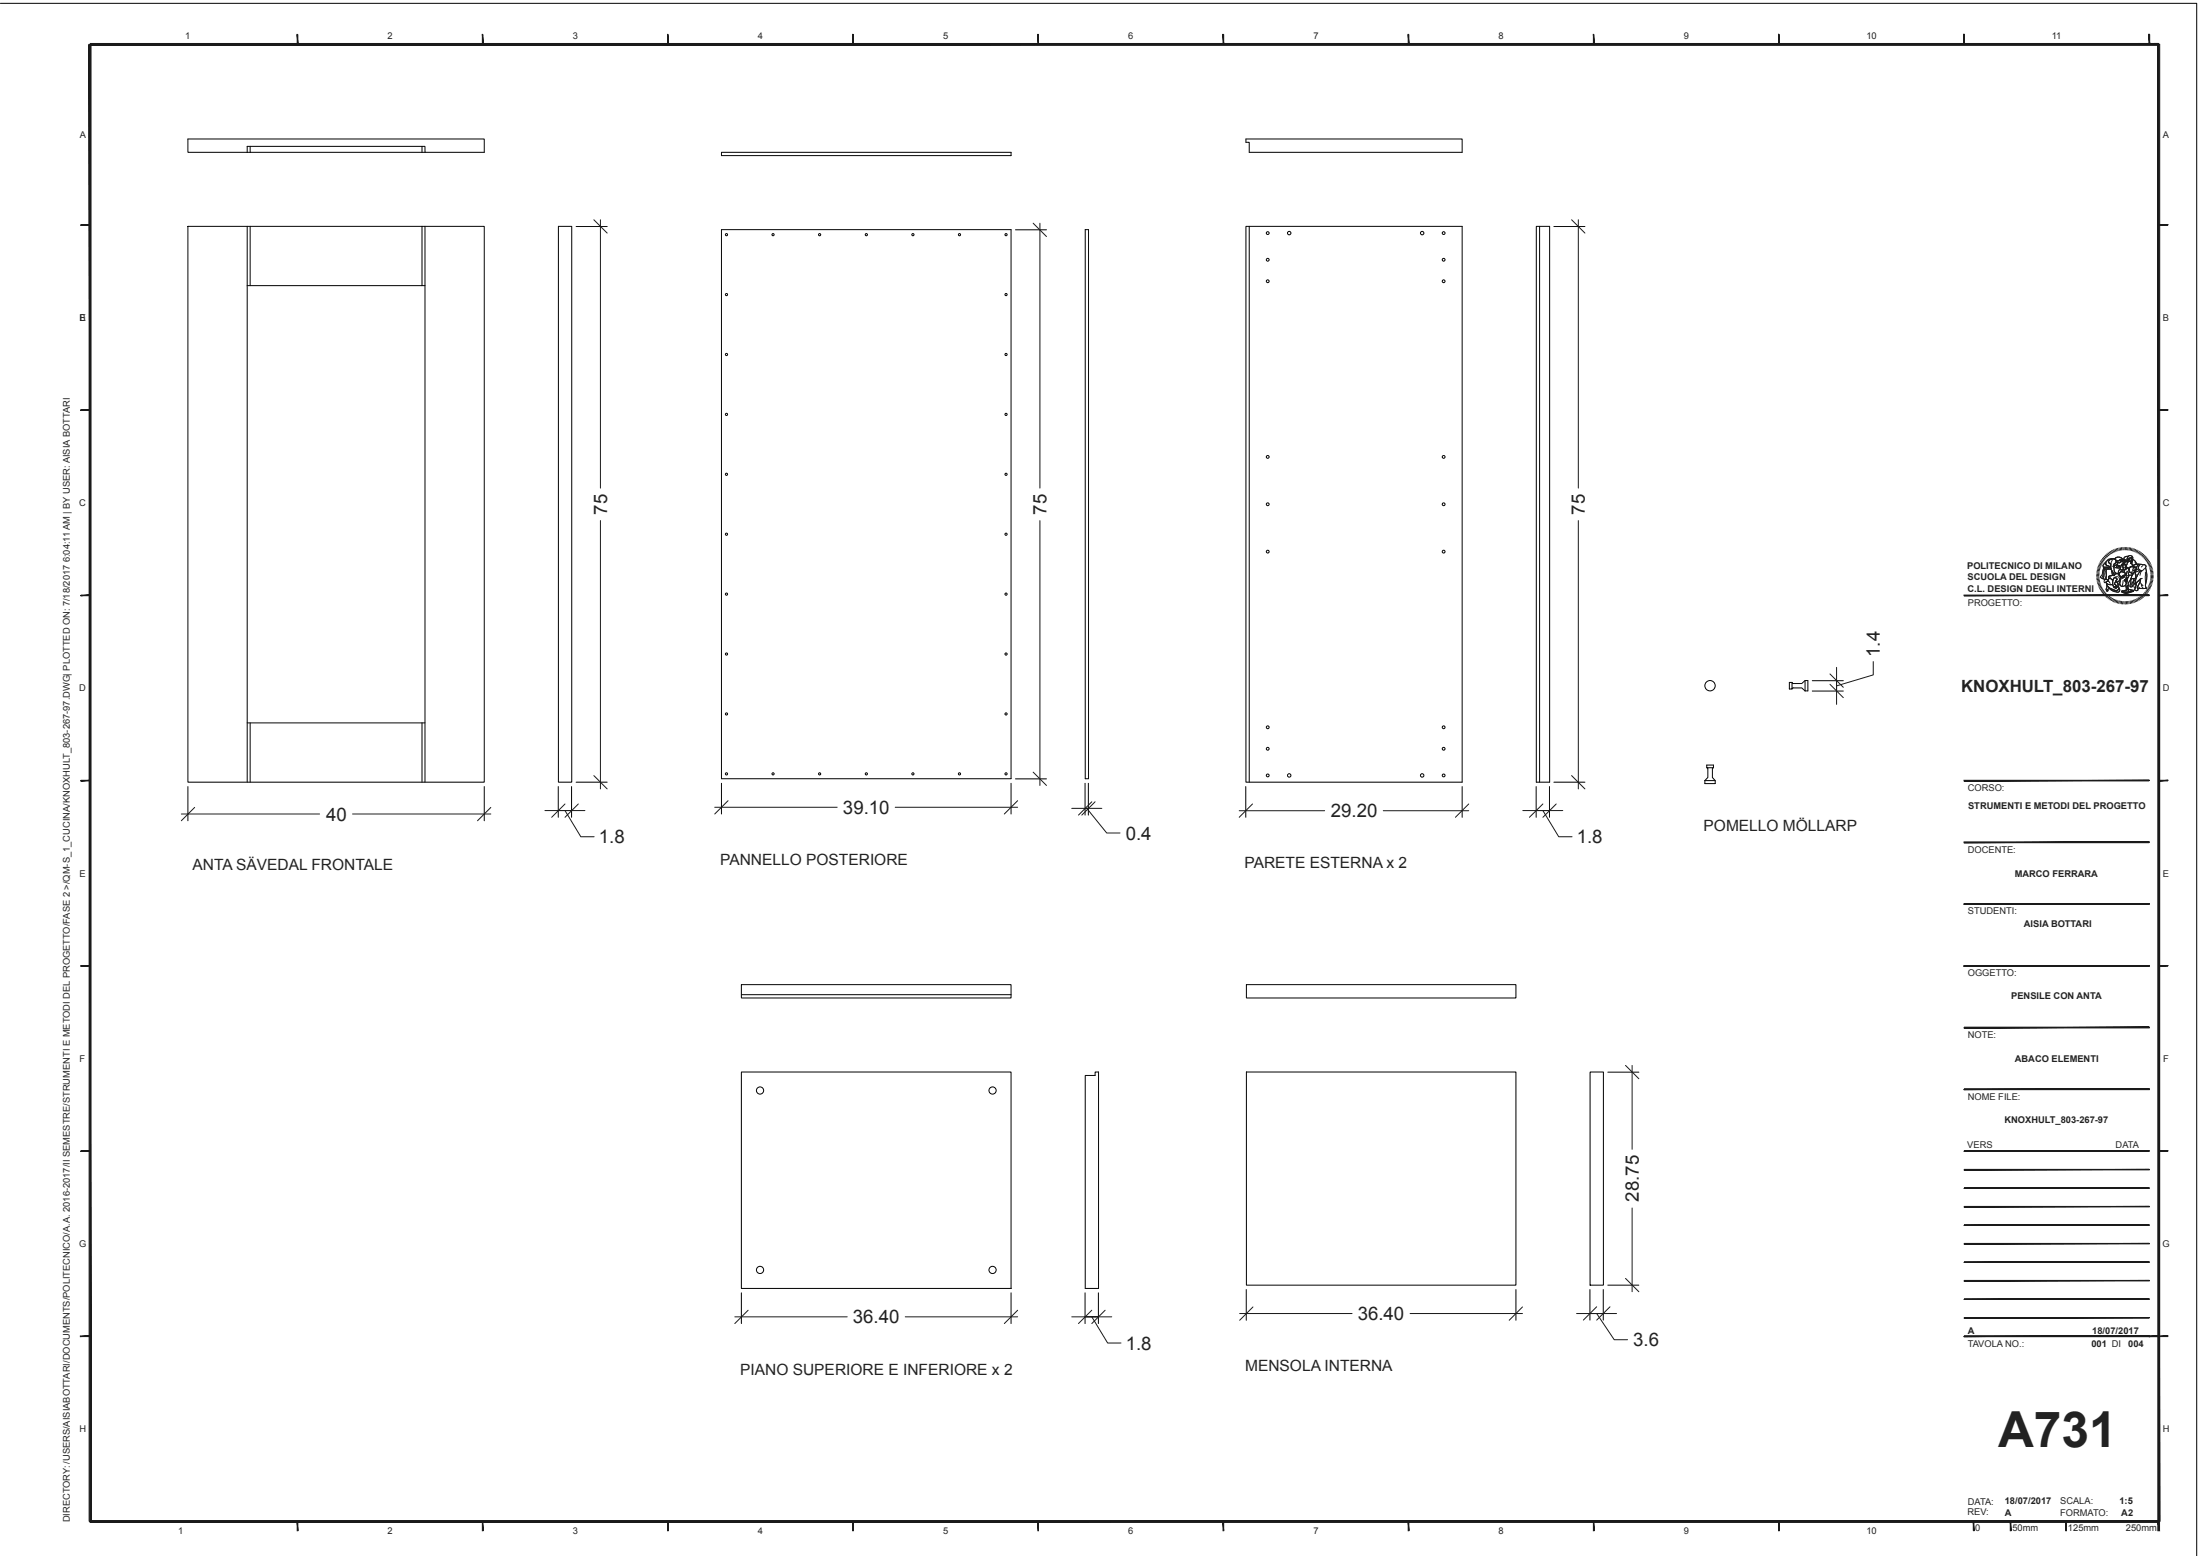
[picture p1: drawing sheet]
<svg xmlns="http://www.w3.org/2000/svg" width="594mm" height="420mm" viewBox="0 0 594 420" stroke-linecap="round" stroke-linejoin="round" font-family="sans-serif">
<g fill="none" stroke="#000" stroke-width=".27">
<path d="M50.7 37.5h80v3.6h-16v-1.6h-48v1.6h-16zM67.5 39.5v1.6M113.9 39.5v1.6M336.4 37.5h58.4v3.6h-57.5v-2.7h-.9zM66.7 41.1h48M194.8 41.1h78.2v.9h-78.2zM50.7 61.1h80v150h-80zM66.7 61.1v150M66.7 77.1h48M67.5 61.1v16M113.9 61.1v16M114.7 61.1v150"/>
<path d="M150.8 61.1h3.6v150h-3.6zM194.8 62h78.2v148.2h-78.2zM293 62h.9v148.2h-.9zM336.4 61.1h58.4v150h-58.4zM337.3 61.1v150M414.8 61.1h3.6v150h-3.6zM415.7 61.1v150M66.7 195.1h48M67.5 195.1v16M113.9 195.1v16M483.1 184.2h.7v1.8h-.7zM483.8 186l.3-.3h2.4l.9 .8"/>
<path d="M487.4 183.7h.7v2.8h-.7zM487.4 183.7l-.9 .8h-2.4l-.3-.3M460.3 210.7h2.8v.8h-2.8zM460.8 207.2l.3 .3v2.4l-.8 .8M460.8 206.5h1.8v.7h-1.8zM462.6 207.2l-.3 .3v2.4l.8 .8M200.2 265.8h72.8v3.6h-72.8zM200.2 268.5h72.8M336.5 265.8h72.8v3.6h-72.8zM200.2 289.4h72.8v58.4h-72.8zM293 290.3h2.7v-.9h.9v58.4h-3.6zM336.5 289.4h72.8v57.5h-72.8z"/>
<path d="M429.3 289.4h3.6v57.5h-3.6z"/>
<circle cx="196.2" cy="79.5" r=".3"/>
<circle cx="196.2" cy="63.3" r=".3"/>
<circle cx="208.7" cy="63.3" r=".3"/>
<circle cx="221.3" cy="63.3" r=".3"/>
<circle cx="233.9" cy="63.3" r=".3"/>
<circle cx="246.5" cy="63.3" r=".3"/>
<circle cx="259.1" cy="63.3" r=".3"/>
<circle cx="271.6" cy="79.5" r=".3"/>
<circle cx="271.6" cy="63.3" r=".3"/>
<circle cx="342.3" cy="75.9" r=".38"/>
<circle cx="342.3" cy="62.9" r=".38"/>
<circle cx="342.3" cy="70.1" r=".38"/>
<circle cx="348.1" cy="62.9" r=".47"/>
<circle cx="384" cy="62.9" r=".47"/>
<circle cx="389.8" cy="62.9" r=".38"/>
<circle cx="389.8" cy="70.1" r=".38"/>
<circle cx="389.8" cy="75.9" r=".38"/>
<circle cx="196.2" cy="95.7" r=".3"/>
<circle cx="271.6" cy="95.7" r=".3"/>
<circle cx="196.2" cy="111.9" r=".3"/>
<circle cx="271.6" cy="111.9" r=".3"/>
<circle cx="196.2" cy="128" r=".3"/>
<circle cx="271.6" cy="128" r=".3"/>
<circle cx="342.3" cy="136.1" r=".38"/>
<circle cx="342.3" cy="123.3" r=".38"/>
<circle cx="389.8" cy="123.3" r=".38"/>
<circle cx="389.8" cy="136.1" r=".38"/>
<circle cx="196.2" cy="144.2" r=".3"/>
<circle cx="271.6" cy="144.2" r=".3"/>
<circle cx="342.3" cy="148.9" r=".38"/>
<circle cx="389.8" cy="148.9" r=".38"/>
<circle cx="196.2" cy="160.4" r=".3"/>
<circle cx="196.2" cy="176.5" r=".3"/>
<circle cx="271.6" cy="160.4" r=".3"/>
<circle cx="271.6" cy="176.5" r=".3"/>
<circle cx="196.2" cy="192.7" r=".3"/>
<circle cx="271.6" cy="192.7" r=".3"/>
<circle cx="342.3" cy="196.3" r=".38"/>
<circle cx="389.8" cy="196.3" r=".38"/>
<circle cx="461.7" cy="185.1" r="1.4"/>
<circle cx="196.2" cy="208.9" r=".3"/>
<circle cx="208.7" cy="208.9" r=".3"/>
<circle cx="221.3" cy="208.9" r=".3"/>
<circle cx="233.9" cy="208.9" r=".3"/>
<circle cx="246.5" cy="208.9" r=".3"/>
<circle cx="259.1" cy="208.9" r=".3"/>
<circle cx="271.6" cy="208.9" r=".3"/>
<circle cx="342.3" cy="202.1" r=".38"/>
<circle cx="342.3" cy="209.3" r=".38"/>
<circle cx="348.1" cy="209.3" r=".47"/>
<circle cx="384" cy="209.3" r=".47"/>
<circle cx="389.8" cy="209.3" r=".38"/>
<circle cx="389.8" cy="202.1" r=".38"/>
<circle cx="205.2" cy="294.4" r=".97"/>
<circle cx="268" cy="294.4" r=".97"/>
<circle cx="205.2" cy="342.8" r=".97"/>
<circle cx="268" cy="342.8" r=".97"/>
</g>
<g fill="#1a1a1a" stroke="#1a1a1a" stroke-width=".27">
<path d="M582.6 12v398.7h.5zM582.6 12h.5v398.7z"/>
<path d="M24.3 410.4v.5l558.6-.5zM24.3 410.9l558.6-.5v.5z"/>
<path d="M480.2 9.2l.2 2.5v-2.5zM480.2 9.2l.2 2.5h-.2z"/>
<path d="M530.2 9.2l.2 2.5v-2.5zM530.2 9.2l.2 2.5h-.2z"/>
<path d="M580.2 9.2l.2 2.5v-2.5zM580.2 9.2l.2 2.5h-.2z"/>
<path d="M21.8 110.8h2.5v-.2zM21.8 110.6h2.5l-2.5 .2z"/>
<path d="M582.9 260.8h2.5v-.2zM582.9 260.6h2.5l-2.5 .2z"/>
<path d="M582.9 210.8h2.5v-.2zM582.9 210.6h2.5l-2.5 .2z"/>
<path d="M582.9 160.8h2.5v-.2zM582.9 160.6h2.5l-2.5 .2z"/>
<path d="M582.9 110.8h2.5v-.2zM582.9 110.6h2.5l-2.5 .2z"/>
<path d="M582.9 60.8h2.5v-.2zM582.9 60.6h2.5l-2.5 .2z"/>
<path d="M582.9 360.8h2.5v-.2zM582.9 360.6h2.5l-2.5 .2z"/>
<path d="M582.9 310.8h2.5v-.2zM582.9 310.6h2.5l-2.5 .2z"/>
<path d="M430.2 410.7l.2 2.5v-2.5zM430.2 410.7l.2 2.5h-.2z"/>
<path d="M380.2 410.7l.2 2.5v-2.5zM380.2 410.7l.2 2.5h-.2z"/>
<path d="M480.2 410.7l.2 2.5v-2.5zM480.2 410.7l.2 2.5h-.2z"/>
<path d="M330.2 410.7l.2 2.5v-2.5zM330.2 410.7l.2 2.5h-.2z"/>
<path d="M280.2 410.7l.2 2.5v-2.5zM280.2 410.7l.2 2.5h-.2z"/>
<path d="M230.2 410.7l.2 2.5v-2.5zM230.2 410.7l.2 2.5h-.2z"/>
<path d="M180.2 410.7l.2 2.5v-2.5zM180.2 410.7l.2 2.5h-.2z"/>
<path d="M130.2 410.7l.2 2.5v-2.5zM130.2 410.7l.2 2.5h-.2z"/>
<path d="M80.2 410.7l.2 2.5v-2.5zM80.2 410.7l.2 2.5h-.2z"/>
</g>
<g fill="none" stroke="#1a1a1a" stroke-width=".27">
<path d="M566.1 155.4h.6M566.1 155.7h.6M566.1 154.7h.7M566.1 155h.7M566.1 154.3l.7 .1M566.2 153.9l.7 .2M566.3 153.6l.6 .2M566.4 153.3l.6 .1M566.5 152.9l.6 .2M566.6 152.6l.6 .2M566.7 152.2l.7 .3M566.8 156l-.7 .1"/>
<path d="M566.8 156.3l-.7 .1M566.9 156.7l-.7 .1M566.9 151.9l.6 .3M566.9 157l-.6 .2M567 157.3l-.6 .2M567.1 151.6l.6 .3M567.1 157.6l-.6 .2M567.2 157.9l-.6 .3M567.2 151.3l.6 .4M567.3 158.2l-.6 .3M567.5 151l.5 .4M567.5 158.5l-.6 .3"/>
<path d="M567.6 158.8l-.6 .3M567.7 150.7l.5 .4M567.8 159.1l-.6 .3M567.9 150.5l.5 .4M568 159.4l-.6 .3M568.1 150.2l.5 .4M568.2 159.6l-.6 .4M568.4 149.9l.5 .5M568.4 159.9l-.6 .4M568.6 149.7l.5 .5M568.9 149.4l.4 .6M569.2 149.2l.4 .6"/>
<path d="M569.5 149l.4 .6M569.8 148.9l.3 .5M570.1 148.6l.3 .7M570.4 148.5l.3 .6M570.7 148.3l.3 .7M571.1 148.2l.2 .7M571.4 148.1l.2 .6M571.7 148l.2 .6M572.1 154.8l.6-.5 .6 .1 .5 .3a.28 .28 0 0 1 .2 .4 .28 .28 0 0 1-.3 .2l-.7 .2a.44 .44 0 0 1-.5 .2 .44 .44 0 0 1-.3-.4zM572.1 147.9l.1 .7M572.5 147.8l.1 .7M572.5 155.7l.6 .4 .5-.3v-.4a.39 .39 0 0 0 .4-.3 .39 .39 0 0 0-.2-.4l-.6-.3-.6-.1-.5 .7h-.2l.3-1.1 .2-.3 1.3 .3 .5-.4v-.4l.6 .2v.5a.66 .66 0 0 1-.1 .9l.1 .8-.8 .7-.1 .4h-.3l.2 .3 .3-.1-.1 .4 .3-.2-.3 1.1h-.3a.81 .81 0 0 1-1.2-.1l-.4-.4 .3-.5 .2-1.1"/>
<path d="M572.8 147.8l.1 .7M572.9 159.6l2-.5 1.2 .3-2.1 .5zM573.2 147.8v.6M573.5 147.8v.6M573.8 147.8v.6M574 159.9l2.1-.5v.2l-2.1 .6zM574.1 156.1h.1M574.2 147.8v.6M574.4 158.2l.1-.1 .2 1.1-.3-.6-.3 .7zM574.6 147.8l-.1 .7M574.7 150h.5a.72 .72 0 0 1 .6 1l-.2 .9-.2 .3v-.8l.3-.4a.33 .33 0 0 0-.2-.4 .33 .33 0 0 0-.3 0 .96 .96 0 0 0-.6 1.1l-.3-.9zM574.8 153.3l.2-.2a1 1 0 0 1 1.3-.1 .51 .51 0 0 1 .5 .3 .51 .51 0 0 1 0 .6l-.4 .4a.67 .67 0 0 1-.9 .4l-.7-.6z"/>
<path d="M574.8 150.7l.4-.1a.31 .31 0 0 1 .4 0 .31 .31 0 0 1 .1 .4l-.3 .4a.45 .45 0 0 1-.7 0 .45 .45 0 0 1 .1-.7zM574.9 155.3l.8-.1-.5 1.2a1.76 1.76 0 0 0-.6 1.8h-.2l-.3 .6-.2-1zM575 147.8l-.2 .7M575.3 147.9l-.1 .7M575.4 156.3l.7-.2-.5 1.8a.35 .35 0 0 1 .1 .5 .35 .35 0 0 1-.5 0zM575.6 148l-.1 .6M575.7 152.7l.8-.3 1-.1-.6 1zM575.8 151l.6 .4 .6 .8-.4 .2a.6 .6 0 0 1-.9 0 .6 .6 0 0 1 0-.9zM576 148.1l-.2 .6M576.3 148.2l-.2 .6M576.4 154.2l.2 .1v.9a.66 .66 0 0 1 0 .8 .66 .66 0 0 1-.8 .2l-.5 .1 .4-1.1zM576.6 148.3l-.2 .6"/>
<path d="M576.8 157.2l1.2-.9-.4 1.3a1.19 1.19 0 0 0-.3 1.5l-.3 .3a.38 .38 0 0 1-.5 0 .38 .38 0 0 1 0-.5zM577 148.5l-.3 .6M577.3 148.6l-.3 .6M577.6 148.8l-.3 .6M577.8 152.4l.7 .1a.58 .58 0 0 1 .7 .1 .58 .58 0 0 1 .1 .7l.3 1.4v1.8a2.11 2.11 0 0 0 0 2.3h-2.5v-.5l.6-1.1 .3-.9-1.6 1.4 .1-.3a5.4 5.4 0 0 1 1.5-3.2l.3-.1a.92 .92 0 0 1-.9-.7 .92 .92 0 0 1 .4-1zM577.9 149l-.4 .5M578.2 149.2l-.4 .5M578.5 149.4l-.4 .5M578.8 149.6l-.5 .5M579 160l.5 .5M579 149.9l-.5 .4M579.2 159.8l.5 .4"/>
<path d="M579.3 150.1l-.5 .5M579.4 159.5l.5 .4M579.5 150.4l-.5 .4M579.6 159.2l.5 .4M579.7 150.7l-.5 .4M579.7 159l.6 .3M579.9 158.7l.6 .3M579.9 150.9l-.5 .5M580 158.4l.7 .3M580.2 151.2l-.6 .4M580.2 158.1l.6 .2M580.3 157.8l.6 .2"/>
<path d="M580.4 151.5l-.6 .4M580.4 157.5l.6 .2M580.5 157.2l.6 .1M580.5 151.9l-.6 .3M580.6 156.9l.6 .1M580.6 156.5l.7 .1M580.7 152.2l-.6 .3M580.7 156.2l.6 .1M580.7 155.6h.7M580.7 155.3h.7M580.7 155.9h.7M580.8 152.5l-.6 .2"/>
<path d="M581 152.8l-.7 .2M581 153.2l-.6 .2M581.2 153.5l-.7 .2M581.3 153.9l-.7 .1M581.3 154.2l-.7 .1M581.3 154.6l-.6 .1M581.4 154.9l-.7 .1M568.6 160.1l-.5 .5M568.8 160.4l-.5 .4M569.1 160.6l-.5 .5M569.3 160.8l-.4 .5M569.6 161l-.4 .5"/>
<path d="M569.8 161.2l-.4 .5M570.1 161.3l-.4 .6M570.4 161.5l-.4 .6M570.7 161.7l-.3 .6M571 161.8l-.3 .6M571.3 161.9l-.3 .7M571.6 162l-.2 .7M571.9 162.1l-.2 .7M572.2 162.2l-.2 .7M572.5 162.3l-.1 .7M572.8 162.3l-.1 .7M573.2 162.4l-.1 .6"/>
<path d="M573.5 162.4v.6M573.8 162.4v.7M574.1 162.4l.1 .6M574.4 162.4l.1 .6M574.8 162.3l.1 .7M575.1 162.2l.1 .7M575.4 162.2l.2 .6M575.7 162.1l.2 .6M576.1 162l.2 .6M576.3 161.9l.3 .6M576.6 161.8l.3 .6M576.9 161.6l.3 .6"/>
<path d="M577.2 161.4l.4 .6M577.5 161.3l.4 .6M577.8 161.1l.4 .5M578 160.9l.5 .5M578.3 160.7l.4 .5M578.5 160.5l.5 .5M578.8 160.2l.4 .5"/>
</g>
<path d="M573.6 156.6h.3l.1-.4 .5-.3-.4 1.3v-.4l-.3 .1zM574.1 156.1h.1" fill="none" stroke="#1a1a1a" stroke-width=".27"/>
<g fill="none" stroke="#1a1a1a" stroke-width=".27">
<path d="M160.3 59.3l3.6 3.6M162.1 59.3v72.5M424.3 59.3l3.6 3.6M426.1 59.3v72.5M279 60.3l3.6 3.5M280.8 60.3v71.5M162.1 140.5v72.4M280.8 140.5v71.5M426.1 140.5v72.4M568 153l.7 .1a.79 .79 0 0 0 1.2-.1l.1 .6h-.2a2.02 2.02 0 0 1-1.9-.3zM568 153v.5M568.1 153.5l-.3 .7v1.1l-.4 .8 .4 .1"/>
<path d="M568.2 152.1l.4-.3 .1 .8 1.1 .4a.7 .7 0 0 1-1.1 .1 .6 .6 0 0 1-.9-.5zM568.3 153.6h.6l-.3 .6v2.1l-.2 .1-.6-.2zM568.4 153.6l-.3 .4-.1 1.9a.33 .33 0 0 0 0 .4 .33 .33 0 0 0 .3 .1h.2M568.6 151.8l-.6 .5a.43 .43 0 0 0-.2 .5 .43 .43 0 0 0 .5 .3h.4a.74 .74 0 0 0 1.2-.1M568.6 157.2l.1 .2a1.52 1.52 0 0 0 1.6 .3h.1M568.7 151.5l.6-.5 1.3-.2a.96 .96 0 0 0-1.2 1.1l.6 .3-.1 .8-1.2-.5zM568.8 157.5a1.65 1.65 0 0 0 1.6 .2l.1 .5 .4 .3-.1 .2 .3-.3 .2 .4-.2-.5 .4 .4-.2-.5 .4 .2-.3-.4a.44 .44 0 0 1-.3-.7l.1-.4 .4 .2 .5 1.7a.76 .76 0 0 1-1.2 .5l-1.4-.7-.6-.6zM568.8 157.5v.5l.6 .5 2.1 1.1M568.8 153.6h.6a.66 .66 0 0 1 .9 .6l.3 .5-.1 .5-.5 .2a.48 .48 0 0 0-.5 .1 .48 .48 0 0 0-.2 .5l.2 .2-.3 .4-.5-.2-.1-2.2zM568.9 153.6l-.3 .6 .1 2.2M568.9 158.2l.8 .6 1.1 .4a.89 .89 0 0 0 1.2-.1l.2-.3a.64 .64 0 0 1-.1 .9 .64 .64 0 0 1-.9 0l-1-.3a.74 .74 0 0 0-1.1-.3l.1 .3a.22 .22 0 0 1-.3 .2 .22 .22 0 0 1-.2-.3zM568.9 158.2v.3a.7 .7 0 0 0 0 1.1l.3-.2-.2-.1 .1-.2a.62 .62 0 0 1 1 .2l.9 .4a.95 .95 0 0 0 1.3-.1v-.5l-.2-.3"/>
<path d="M569.2 156.6h-.1a.5 .5 0 0 0-.8-.1 .5 .5 0 0 0 .1 .8l.5-.4h.5l.4 .5M569.3 156.3l.3-.2a.92 .92 0 0 1 .9 .7 .92 .92 0 0 1-.5 1l-.7-.1a.44 .44 0 0 1-.6-.2 .44 .44 0 0 1 .3-.6h.3zM569.4 155.5l1.5-.3a.37 .37 0 0 1 .2-.3 .37 .37 0 0 1 .4 0l.6 .1 .2 .4a.96 .96 0 0 1 .1 1.2 .96 .96 0 0 1-1.2 .3l.1-.2a.4 .4 0 0 0 .3-.5 .4 .4 0 0 0-.5-.3l-.4 .2-.2 .5-.7-.5a.35 .35 0 0 1-.5-.1 .35 .35 0 0 1 .1-.5zM569.6 151.1h.1a.87 .87 0 0 1 1.1-.3 .87 .87 0 0 1 .5 1l-.8 1 .2 .4a1.44 1.44 0 0 0 .6 1.5l.2 .2a.54 .54 0 0 0-.7 .5l-.3-.3 .1-.4-.6-1.1v-1.4a.61 .61 0 0 1-.5-.9zM569.7 155.9l.8 .7M569.7 156a.62 .62 0 0 0-.4 .9M569.8 153l-1.1-.5-.2-.3 .1-.6 .7-.6 1.1-.2a.79 .79 0 0 1 .9 .6 .79 .79 0 0 1-.5 .9l-.3 .5 .2 .4a1.44 1.44 0 0 0 .6 1.5l.2 .1-.5 .1M570 153.6h-1.6a.68 .68 0 0 0-.7 .9l-.1 .5-.5 .8 .3 .3M570.1 153.9l.2 1.4M570.3 151.1l-.3 .9-.1 1.3 .7 1.4a.3 .3 0 0 0-.1 .6 .3 .3 0 0 0 .5-.2v-.1M570.5 155.2l-.5 .2a.48 .48 0 0 0-.5 .1 .48 .48 0 0 0-.2 .5l.2 .1M570.6 150.8a.96 .96 0 0 0-1.2 1.1l.5 .3"/>
<path d="M570.7 156.1a.44 .44 0 0 1 .6-.1 .44 .44 0 0 1 .1 .6l-.3 .7a.6 .6 0 0 0 .4 .8l.2 .3-.4-.2 .2 .4-.1 .1-.3-.4 .1 .5-.1-.4-.3 .3 .1-.2-.4-.5a2.37 2.37 0 0 1 .2-1.9zM570.7 156.1a.44 .44 0 0 1 .6-.1 .44 .44 0 0 1 .1 .6l-.3 .7a.6 .6 0 0 0 .4 .8l.2 .3-.4-.2 .2 .5-.4-.4 .2 .5-.2-.4-.3 .3-.1-.4a2.1 2.1 0 0 1 0-2.2zM570.8 152.2l.4-.3 .6-.1-.1 .6-1.2 .4zM570.9 152.7l.6-.3 .4 .3a.32 .32 0 0 0-.4 .2 .32 .32 0 0 0 .2 .4 .61 .61 0 0 1-.8-.6zM570.9 152.7a.58 .58 0 0 0 .8 .6M571 150.9l.8-.6 1.1 .4a.28 .28 0 0 1 .1 .4 .28 .28 0 0 1-.4 0l-.1-.1-.1 .2-.7 .2-.4-.1M571.1 150.6l.5-.2h.7l.6 .3a.26 .26 0 0 1 .2 .2 .26 .26 0 0 1-.3 .3l-.3-.2-.5 .4-.6-.1a.38 .38 0 0 1-.3-.3 .38 .38 0 0 1 0-.4zM571.3 151.2l.4 .2 .8-.4 .3 .2-.2 .5-.4 .3-.4-.2-.6 .1zM571.5 154.8l.7 .3M571.6 152.7h.9l-.3 .1a.33 .33 0 0 1-.1 .5 .33 .33 0 0 1-.5-.1zM571.6 157.1l.5 1.5a.74 .74 0 0 1-1 .8M571.6 152.4l.3 .2"/>
<path d="M571.7 152.2v.2l-1.1 .4M571.7 155.7l-.7 .2M571.8 151.8l-.3 .5M571.9 155.4l.8 .4M572 152.7h.5l-.3 .1a.34 .34 0 0 1-.2 .5 .34 .34 0 0 1-.4-.2 .34 .34 0 0 1 .3-.4l.1 .1h-.1M572 155.8a.71 .71 0 0 1 .2 .9 .71 .71 0 0 1-.9 .3M572.1 157.7l.8 .6M572.1 155v-.2l.5-.5 .7 .1 .5 .3a.31 .31 0 0 1 .2 .3 .31 .31 0 0 1-.3 .3l-1.2 .4M572.2 155.1l.4 .8-.1 .6-.3 .3M572.3 151.7l.1 .1M572.4 151.3l.2 .1M572.4 157l.1 1"/>
<path d="M572.4 153.6l-.4 .6-.1 .7M572.5 151.4h.1M572.5 155.6l1.2-.4-.1 .6-.5 .2-.5-.1zM572.5 156.5l-.2 .9-.4 .4M572.8 151.5l.8-.1a.28 .28 0 0 1 .2 .3 .28 .28 0 0 1-.4 .2zM572.8 151.2l-.2 .5-.4 .3-.4-.2-.6 .1M572.8 152.4l.5-.2h.5l.4 .9a.25 .25 0 0 1 0 .3 .25 .25 0 0 1-.4 .1l.2-.7-.2-.3a.42 .42 0 0 0-.6-.2 .42 .42 0 0 0 0 .7l.1 .3a.41 .41 0 0 1-.1 .6 .41 .41 0 0 1-.6-.2 .28 .28 0 0 1-.2-.3 .28 .28 0 0 1 .2-.2zM572.9 159.6l1.1 .3v.3l-1.1-.3zM572.9 159.6a5.7 5.7 0 0 1 3.2-.2l-2.1 .5zM573.1 152.3l.5-.1 .3 .4 .1 .9-.2 .3h-.6l.1-.5-.3-.7zM573.2 151.4a.4 .4 0 0 1 .6-.3 .4 .4 0 0 1 .1 .6h-.1M573.2 155.8l.1 .1"/>
<path d="M573.3 151.1a.53 .53 0 0 1 .7 .5l-.2 .1-.1-.3h-.5zM573.3 156.7l-.4 1.6 1.1-.2M573.3 155.5h.2M573.3 155.8h.1M573.4 155.5l-.1 .1M573.4 152.6h.1M573.5 152.5l-.2 .1M573.6 151.5l-.3-.1-.5 .1 .2 .1a.34 .34 0 0 0 .5 .3 .34 .34 0 0 0 .1-.5v.2M573.6 153.9v.6M573.7 155.3l-.3 .5a.41 .41 0 0 1-.4 .2 .41 .41 0 0 1-.3-.3M573.7 152.4l.2 .2-.1 .1M573.8 152.5a.42 .42 0 0 0-.6-.2 .42 .42 0 0 0 0 .7 .49 .49 0 0 1 0 .8 .49 .49 0 0 1-.8-.3l.3-1 .4-.3h.7l.4 .8a.27 .27 0 0 1 0 .5 .27 .27 0 0 1-.4-.2"/>
<path d="M573.9 152.9h-.1M573.9 152.7a.4 .4 0 0 1-.1 .6 .4 .4 0 0 1-.5-.1h-.1M573.9 153.6l-.2 .2-.5 .1M574 159.9v.3M574.1 151.6l.1-.1 .2 .4-.3 .8M574.1 156.7l-.1 .5 .3-.2M574.1 151.1l.2 .5M574.2 153.1l-.1-.4 .3-.8-.4-.6a.52 .52 0 0 1-.6-.6 .52 .52 0 0 1 .7-.4 .24 .24 0 0 1 .4-.2 .24 .24 0 0 1-.1 .4v1.3l.3-.6 .2 .4 .5-.2v.8l.1-.3 .5 .7-1.2 .7M574.3 156.4l-.1 .3-.1-.2M574.3 154.1l-.2 1.4M574.3 153.3l.4 .3M574.4 155.3l-.4 .4 .1 .4"/>
<path d="M574.5 155.9l-.5 .3-.1 .4h-.3l.2 .3 .3-.1M574.5 154.2l-.4 .9M574.6 150.2h-.5a.64 .64 0 0 0-.6 .7M574.7 151.2l.3 .4 .4-.2M574.7 150h.5a.72 .72 0 0 1 .6 1l-.2 .9-.2 .3 .3-1.3-.2-.4-.3 .1a.89 .89 0 0 0-.6 1.1l-.3-.8zM574.9 150.9l.2 .1M574.9 155.3l-1 2.5 .2 1 .4-.7 .2 1.4-.3-.9-.4 1 .1-.8M575 151.4h.1M575 154.3l-.3 .5 .1 .5 1-.2 .4-.5M575 151v.1M575 151.3h.1M575.3 151.1l.2 .1"/>
<path d="M575.4 151.2h.1M575.6 151.9l.3 .7M575.6 154.4h.1M575.7 155.2l-.7 1.6a.98 .98 0 0 0-.3 1.2l-.1 .3M575.8 154.4h-.3M575.8 151l.6 .4 .3 .6M575.8 154.7h.1M576.1 159.4v.2l-2.1 .6-1.1-.3v-.3M576.1 156.2l-.5 1.6a.32 .32 0 0 1 .1 .5 .32 .32 0 0 1-.5 .1 .32 .32 0 0 1 0-.5l.1-1.6M576.4 154l-.1 .4M576.4 153l.3 .1 .2 .4M576.4 151.9l.6 .4"/>
<path d="M576.5 156.1l-1.2 .2M576.6 157.5l-.2 .2 .3 .2M576.6 154.3v1.6l-.6 1.4 .1 1 .4 .5M576.9 153.3a1.15 1.15 0 0 1 1-1l.9 .1a.54 .54 0 0 1 .6 .4 .54 .54 0 0 1-.3 .6l-.3 .3a1.01 1.01 0 0 1-.9 .5 1.01 1.01 0 0 1-.9-.6l-.1-.1M576.9 153.5l-.6 .9a.54 .54 0 0 1-.5 .4 .54 .54 0 0 1-.5-.3 .68 .68 0 0 1-.3-1.2l.6-.3a.36 .36 0 0 1 .5 .2 .36 .36 0 0 1-.3 .5l.1 .1a.23 .23 0 0 0 0 .4 .23 .23 0 0 0 .4-.2l.2-.3v-.4l-.7-.4-.9 .4-.1 .5M576.9 155l.1 .6M577.4 154.2l-.9 .1M577.4 158.4l.6 .4M577.6 152.3l-1.2 .1-.7 .4M577.8 157.2l.8 .9M577.8 154.2a6.6 6.6 0 0 0-1.4 3.5l1.5-1.4 .5-.2M577.9 152.3a.93 .93 0 0 0-.5 1.1 .93 .93 0 0 0 .9 .7"/>
<path d="M578 156.3l-.4 1.3a1.19 1.19 0 0 0-.3 1.5l-.3 .3a.38 .38 0 0 1-.5 0 .38 .38 0 0 1 0-.5l.4-1.6M578.1 154.2l-.3 1.1M578.2 157.7l.1 .7 .5 .4M578.5 152.7l-.3 .3M579.3 154.4v3.3M579.3 153.3l.1 .1a10.2 10.2 0 0 1-.1 4.8l.3 .6h-2.4M505.8 178.6v3.6l-9.9 2.9M494.1 181.9l3.6 3.6M494.1 184.7l3.6 3.6M495.9 183.7v2.8v-2.8M495.9 180.1v3.6M495.9 186.5v3.6"/>
<path d="M49 219.7h37.3M52.6 217.9l-3.6 3.6M95.2 219.7h37.3M132.5 217.9l-3.6 3.6M147.1 218.8h3.6M150.7 218.8h3.6h-3.6M152.5 218.8l4.3 7.1h3.6M152.5 217l-3.6 3.6M154.3 218.8h3.6M156.1 217l-3.6 3.6M160.3 209.3l3.6 3.6M193 217.9h33"/>
<path d="M196.6 216.1l-3.6 3.6M241.7 217.9h33.1M274.8 216.1l-3.6 3.6M279 208.4l3.6 3.6M289.4 218.2h3.6M293.4 218.2l5.4 6.6h3.6M293.9 218.2h-.9h.9M293.9 218.2h3.6M294.8 216.4l-3.6 3.6M295.7 216.4l-3.6 3.6M334.6 218.8h23.1M338.2 217l-3.6 3.6"/>
<path d="M373.5 218.8h23.1M396.6 217l-3.6 3.6M411.2 218.8h3.6M414.8 218.8h3.6h-3.6M416.6 218.8l4.3 7.1h3.6M416.6 217l-3.7 3.6M418.4 218.8h3.6M420.2 217l-3.6 3.6M424.3 209.3l3.6 3.6M438.9 287.6l3.6 3.6M440.7 287.6v22.6M440.7 326.1v22.6"/>
<path d="M198.4 355.4h30.3M202 353.7l-3.6 3.6M244.4 355.4h30.4M274.8 353.7l-3.6 3.6M289.4 355.4h3.6M293 355.4h3.6h-3.6M294.8 355.4l4.3 7.1h3.6M294.8 353.7l-3.6 3.6M296.6 355.4h3.6M298.4 353.7l-3.6 3.6M334.7 354.6h30.4M338.3 352.8l-3.6 3.6"/>
<path d="M380.7 354.6h30.4M411.1 352.8l-3.6 3.6M425.7 354.6h3.6M429.3 354.6h3.6h-3.6M431.1 354.6l4.7 7h3.6M431.1 352.7l-3.6 3.6M432.9 354.6h3.6M434.7 352.7l-3.6 3.6M438.9 345.1l3.6 3.6"/>
</g>
<g fill="#1a1a1a" stroke="#1a1a1a" stroke-width=".27">
<path d="M580.3 360.8h2.5v-.2zM580.3 360.6h2.5l-2.5 .2z"/>
<path d="M530.3 360.6v.2l50-.2zM530.3 360.8l50-.2v.2z"/>
<path d="M530.3 360.6v.2l50-.2zM530.3 360.8l50-.2v.2z"/>
<path d="M530.3 355.7h50zM530.3 355.7h50z"/>
<path d="M530.3 350.6h50zM530.3 350.7l50-.1z"/>
<path d="M530.3 345.6h50zM530.3 345.7l50-.1z"/>
<path d="M530.3 340.6h50zM530.3 340.8l50-.2z"/>
<path d="M530.3 335.6h50zM530.3 335.8l50-.2z"/>
<path d="M530.3 330.6h50zM530.3 330.8l50-.2z"/>
<path d="M530.3 325.6h50zM530.3 325.8l50-.2z"/>
<path d="M530.3 320.6h50zM530.3 320.8l50-.2z"/>
<path d="M530.3 227.5h50v-.2zM530.3 227.3h50l-50 .2z"/>
<path d="M530.3 244.1h50v-.2zM530.3 243.9h50l-50 .2z"/>
<path d="M530.3 243.9v.2l50-.2zM530.3 244.1l50-.2v.2z"/>
<path d="M530.3 260.6v.2l50-.2zM530.3 260.8l50-.2v.2z"/>
<path d="M530.3 160.8h50v-.2zM530.3 160.6h50l-50 .2z"/>
<path d="M530.3 260.6v.2l50-.2zM530.3 260.8l50-.2v.2z"/>
<path d="M530.3 277.3v.2l50-.2zM530.3 277.5l50-.2v.2z"/>
<path d="M530.3 260.6v.2l50-.2zM530.3 260.8l50-.2v.2z"/>
<path d="M530.3 260.6v.2l50-.2zM530.3 260.8l50-.2v.2z"/>
<path d="M530.3 210.8h50v-.2zM530.3 210.6h50l-50 .2z"/>
<path d="M530.3 293.9v.2l50-.2zM530.3 294.1l50-.2v.2z"/>
<path d="M530.3 293.9v.2l50-.2zM530.3 294.1l50-.2v.2z"/>
<path d="M530.3 315.6h50zM530.3 315.8l50-.2z"/>
<path d="M530.3 310.6v.2l50-.2zM530.3 310.8l50-.2v.2z"/>
<path d="M580.3 360.8h2.5v-.2zM580.3 360.6h2.5l-2.5 .2z"/>
<path d="M24.1 12v398.7h.5zM24.1 12h.5v398.7z"/>
<path d="M21.8 260.6v.2l2.5-.2zM21.8 260.8l2.5-.2v.2z"/>
<path d="M21.8 210.6v.2l2.5-.2zM21.8 210.8l2.5-.2v.2z"/>
<path d="M21.8 160.6v.2l2.5-.2zM21.8 160.8l2.5-.2v.2z"/>
<path d="M21.8 110.6v.2l2.5-.2zM21.8 110.8l2.5-.2v.2z"/>
<path d="M21.8 60.6v.2l2.5-.2zM21.8 60.8l2.5-.2v.2z"/>
<path d="M21.8 310.6v.2l2.5-.2zM21.8 310.8l2.5-.2v.2z"/>
<path d="M21.7 360.8h2.5v-.2zM21.7 360.6h2.5l-2.5 .2z"/>
<path d="M24.3 11.7v.5l558.6-.5zM24.3 12.2l558.6-.5v.5z"/>
<path d="M430.2 9.3l.2 2.5v-2.5zM430.2 9.3l.2 2.5h-.2z"/>
<path d="M380.2 9.3l.2 2.5v-2.5zM380.2 9.3l.2 2.5h-.2z"/>
<path d="M330.2 9.3l.2 2.5v-2.5zM330.2 9.3l.2 2.5h-.2z"/>
<path d="M280.2 9.3l.2 2.5v-2.5zM280.2 9.3l.2 2.5h-.2z"/>
<path d="M230.2 9.3l.2 2.5v-2.5zM230.2 9.3l.2 2.5h-.2z"/>
<path d="M180.2 9.3l.2 2.5v-2.5zM180.2 9.3l.2 2.5h-.2z"/>
<path d="M130.2 9.3l.2 2.5v-2.5zM130.2 9.3l.2 2.5h-.2z"/>
<path d="M80.2 9.3l.2 2.5v-2.5zM80.2 9.3l.2 2.5h-.2z"/>
<path d="M532.8 410.7v2.5h.2zM532.8 410.7h.2v2.5z"/>
<path d="M542.8 410.7l.1 2.5v-2.5zM542.8 410.7l.1 2.5h-.1z"/>
<path d="M557.8 410.7l.1 2.5v-2.5zM557.8 410.7l.1 2.5h-.1z"/>
<path d="M582.6 410.7l.5 2.5v-2.5zM582.6 410.7l.5 2.5h-.5z"/>
</g>
<g fill="none" stroke="#000" stroke-width=".27">
<path d="M.1 .9h593v419.1M155.6 61.1h8.3M274.2 62h8.4M419.5 61.1h8.4M489.3 183.7h8.4M489.3 186.5h8.4M50.7 212.3v9.2M130.7 212.3v9.2M150.7 212.3v8.3M154.3 212.3v8.3M155.6 211.1h8.3M194.8 211.4v8.3"/>
<path d="M273 211.4v8.3M274.2 210.2h8.4M293 211.4v8.6M293.9 211.4v8.6M336.4 212.3v8.3M394.8 212.3v8.3M414.8 212.3v8.3M418.4 212.3v8.3M419.5 211.1h8.4M434.1 289.4h8.4M200.2 349v8.3M273 349v8.3"/>
<path d="M293 349v8.3M296.6 349v8.3M336.5 348.1v8.3M409.3 348.1v8.3M429.3 348.1v8.2M432.9 348.1v8.2M434.1 346.9h8.4"/>
</g>
<g fill="#fff" stroke="#fff" stroke-width=".27">
<path d="M227.5 215.7v4.4l12.8-4.4zM227.5 220.1l12.8-4.4v4.4z"/>
<path d="M303.8 222.6v4.4l7.2-4.4zM303.8 227l7.2-4.4v4.4z"/>
<path d="M87.7 217.6v4.3l6-4.3zM87.7 221.9l6-4.3v4.3z"/>
<path d="M161.9 223.7v4.4l6.9-4.4zM161.9 228.1l6.9-4.4v4.4z"/>
<path d="M230.2 353.3v4.3l12.8-4.3zM230.2 357.6l12.8-4.3v4.3z"/>
<path d="M438.5 311.7v12.9h4.4zM438.5 311.7h4.4v12.9z"/>
<path d="M423.9 133.2v5.9h4.4zM423.9 133.2h4.4v5.9z"/>
<path d="M160 133.2v5.9h4.3zM160 133.2h4.3v5.9z"/>
<path d="M278.6 133.2v5.9h4.3zM278.6 133.2h4.3v5.9z"/>
<path d="M425.9 223.7v4.4l6.9-4.4zM425.9 228.1l6.9-4.4v4.4z"/>
<path d="M359.1 216.6v4.4l12.9-4.4zM359.1 221l12.9-4.4v4.4z"/>
<path d="M440.9 359.4v4.4l7.2-4.4zM440.9 363.8l7.2-4.4v4.4z"/>
<path d="M366.5 352.4v4.4l12.8-4.4zM366.5 356.8l12.8-4.4v4.4z"/>
<path d="M503.6 170.2v6.9h4.3zM503.6 170.2h4.3v6.9z"/>
<path d="M304.1 360.3v4.4l6.9-4.4zM304.1 364.7l6.9-4.4v4.4z"/>
</g>
<text font-size="13.4" fill="#222" x="539.5" y="390.5">A731</text>
<g font-size="5" fill="#222">
<text x="163.9" y="138.9" transform="rotate(-90 163.9 138.9)">75</text>
<text x="282.6" y="138.9" transform="rotate(-90 282.6 138.9)">75</text>
<text x="427.9" y="138.9" transform="rotate(-90 427.9 138.9)">75</text>
<text x="507.6" y="177.3" transform="rotate(-90 507.6 177.3)">1.4</text>
<text x="88" y="221.5">40</text>
<text x="227.6" y="219.7">39.10</text>
<text x="359.3" y="220.6">29.20</text>
<text x="161.7" y="227.6">1.8</text>
<text x="303.9" y="226.6">0.4</text>
<text x="425.7" y="227.6">1.8</text>
<text x="442.4" y="324.3" transform="rotate(-90 442.4 324.3)">28.75</text>
<text x="230.3" y="357.2">36.40</text>
<text x="366.6" y="356.3">36.40</text>
<text x="303.9" y="364.3">1.8</text>
<text x="441" y="363.4">3.6</text>
</g>
<text font-size="4.5" fill="#222" x="529.5" y="186.7">KNOXHULT_803-267-97</text>
<g font-size="4.2" fill="#222">
<text x="460" y="224.3">POMELLO MÖLLARP</text>
<text x="194.5" y="233.5">PANNELLO POSTERIORE</text>
<text x="52" y="234.9">ANTA SÄVEDAL FRONTALE</text>
<text x="336" y="234.4">PARETE ESTERNA x 2</text>
<text x="199.8" y="371">PIANO SUPERIORE E INFERIORE x 2</text>
<text x="336.2" y="370.1">MENSOLA INTERNA</text>
</g>
<g font-size="2.5" fill="#222">
<text x="50" y="10.6">1</text>
<text x="104.6" y="10.6">2</text>
<text x="154.6" y="10.6">3</text>
<text x="204.6" y="10.6">4</text>
<text x="254.6" y="10.6">5</text>
<text x="304.6" y="10.6">6</text>
<text x="354.6" y="10.6">7</text>
<text x="404.6" y="10.6">8</text>
<text x="454.6" y="10.6">9</text>
<text x="503.9" y="10.6">10</text>
<text x="554" y="10.6">11</text>
<text x="21.5" y="37.3">A</text>
<text x="584" y="37.3">A</text>
<text x="21.4" y="86.6">B</text>
<text x="21.6" y="86.6">E</text>
<text x="584" y="86.6">B</text>
<text x="21.4" y="136.6">C</text>
<text x="583.9" y="136.6">C</text>
<text x="531.1" y="153.6">POLITECNICO DI MILANO</text>
<text x="531.2" y="156.7">SCUOLA DEL DESIGN</text>
<text x="531.2" y="159.7">C.L. DESIGN DEGLI INTERNI</text>
<text x="531.3" y="163.5">PROGETTO:</text>
<text x="21.4" y="186.6">D</text>
<text x="583.9" y="186.6">D</text>
<text x="531.3" y="213.5">CORSO:</text>
<text x="531.4" y="218.4">STRUMENTI E METODI DEL PROGETTO</text>
<text x="531.3" y="230.1">DOCENTE:</text>
<text x="21.4" y="236.6">E</text>
<text x="544" y="236.6">MARCO FERRARA</text>
<text x="584" y="236.6">E</text>
<text x="531.3" y="246.8">STUDENTI:</text>
<text x="546.5" y="250.2">AISIA BOTTARI</text>
<text x="531.3" y="263.5">OGGETTO:</text>
<text x="543" y="269.7">PENSILE CON ANTA</text>
<text x="531.3" y="280.1">NOTE:</text>
<text x="21.5" y="286.6">F</text>
<text x="544" y="286.6">ABACO ELEMENTI</text>
<text x="584.1" y="286.6">F</text>
<text x="531.3" y="296.8">NOME FILE:</text>
<text x="541.2" y="303">KNOXHULT_803-267-97</text>
<text x="531.2" y="309.9">VERS</text>
<text x="571.2" y="309.9">DATA</text>
<text x="21.4" y="336.6">G</text>
<text x="583.9" y="336.6">G</text>
<text x="531.3" y="360">A</text>
<text x="564.9" y="360">18/07/2017</text>
<text x="531.3" y="363.6">TAVOLA NO.:</text>
<text x="564.7" y="363.6">001 DI</text>
<text x="574.6" y="363.6">004</text>
<text x="21.4" y="386.6">H</text>
<text x="583.9" y="386.6">H</text>
<text x="531.3" y="406.2">DATA:</text>
<text x="541.3" y="406.1">18/07/2017</text>
<text x="556.2" y="406.1">SCALA:</text>
<text x="572.2" y="406.1">1:5</text>
<text x="18.9" y="410.9" transform="rotate(-90 18.9 410.9)">DIRECTORY: /USERS/AISIABOTTARI/DOCUMENTS/POLITECNICO/A.A. 2016-2017/II SEMESTRE/STRUMENTI E METODI DEL PROGETTO/FASE 2 &gt;/QM-S_1_CUCINA/KNOXHULT_803-267-97.DWG| PLOTTED ON: 7/18/2017 6:04:11 AM | BY USER: AISIA BOTTARI</text>
<text x="531.2" y="409">REV:</text>
<text x="533.3" y="413.2">0</text>
<text x="541.3" y="409.1">A</text>
<text x="543.4" y="413.2">50mm</text>
<text x="556.2" y="409.1">FORMATO:</text>
<text x="558.4" y="413.2">125mm</text>
<text x="572.7" y="409.1">A2</text>
<text x="574" y="413.2">250mm</text>
<text x="48.1" y="414.1">1</text>
<text x="104.6" y="414.1">2</text>
<text x="154.6" y="414.1">3</text>
<text x="204.6" y="414.1">4</text>
<text x="254.6" y="414.1">5</text>
<text x="304.6" y="414.1">6</text>
<text x="354.6" y="414.1">7</text>
<text x="404.6" y="414.1">8</text>
<text x="454.6" y="414.1">9</text>
<text x="503.9" y="414.1">10</text>
</g>
</svg>
